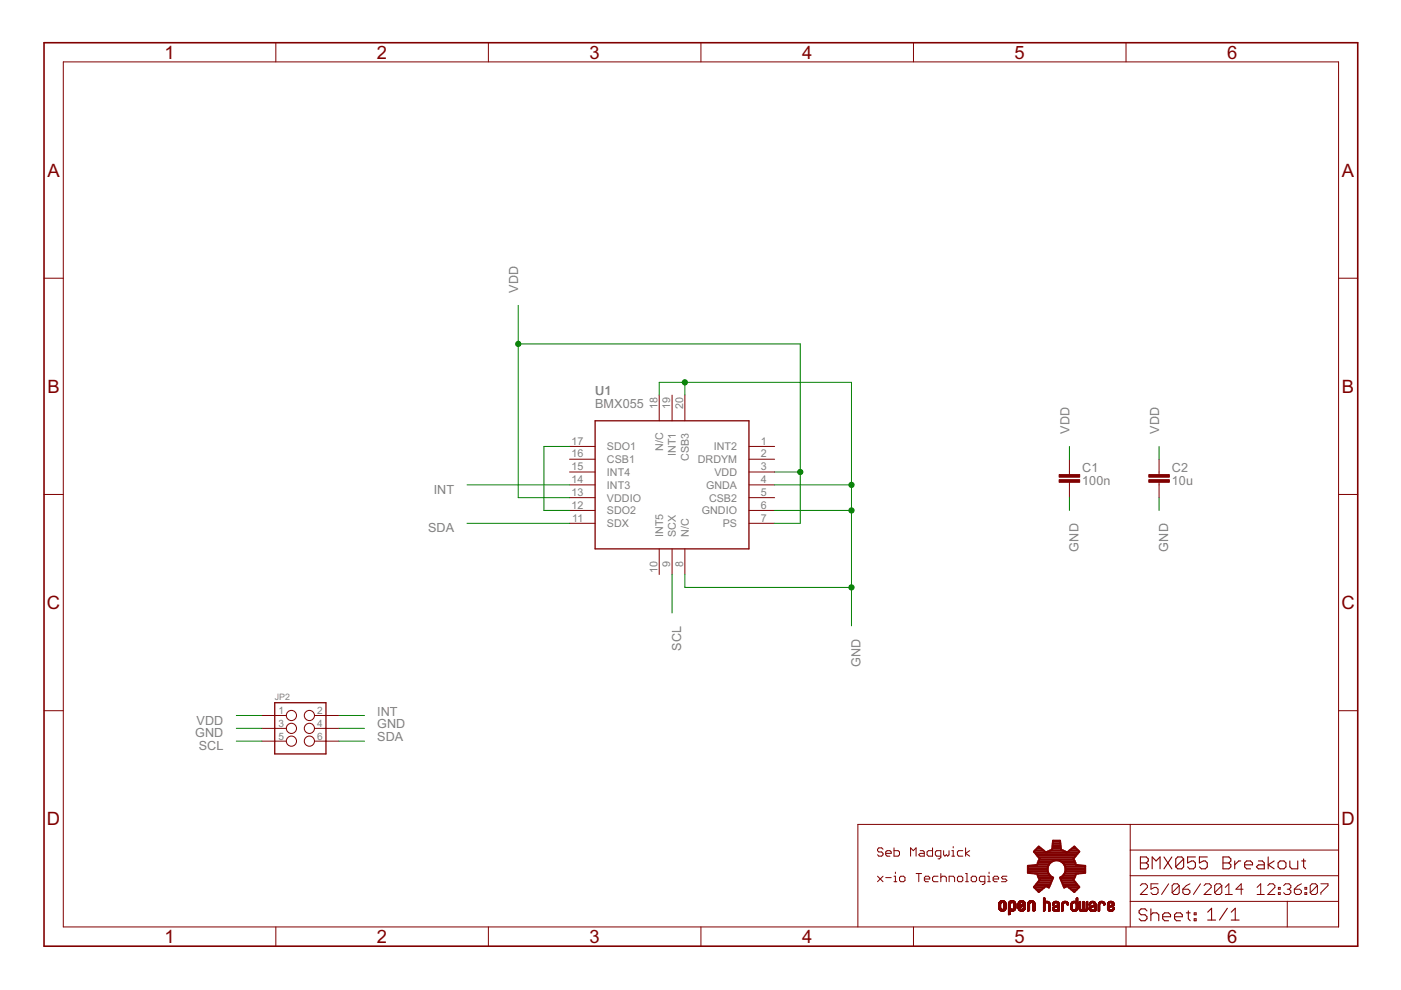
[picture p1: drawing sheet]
<svg xmlns="http://www.w3.org/2000/svg" width="297mm" height="210mm" viewBox="0 0 297 210" stroke-linecap="round" stroke-linejoin="round" font-family="sans-serif">
<g fill="none" stroke="#800000" stroke-width=".21">
<path d="M13.4 13.1h270.4v183.4h-270.4zM58.5 9.1v4M103.5 9.1v4M148.6 9.1v4M193.7 9.1v4M238.7 9.1v4M9.3 59h4.1M283.8 59h4.1M120.8 94.7h5.4M120.8 97.4h5.4M139.8 83.8v5.4M142.5 83.8v5.4"/>
<path d="M145.2 83.8v5.4M158.8 94.7h5.4M158.8 97.4h5.4M226.7 97.4v3.2M245.7 97.4v3.2M9.3 104.8h4.1M120.8 100.1h5.4M120.8 102.8h5.4M120.8 105.5h5.4M120.8 108.2h5.4M120.8 111h5.4M139.8 116.4v5.4"/>
<path d="M142.5 116.4v5.4M145.2 116.4v5.4M158.8 100.1h5.4M158.8 102.8h5.4M158.8 105.5h5.4M158.8 108.2h5.4M158.8 111h5.4M226.7 102.3v3.2M245.7 102.3v3.2M283.8 104.8h4.1M9.3 150.7h4.1M55.5 151.7h5.2"/>
<path d="M55.5 154.4h5.2M55.5 157.1h5.2M66.7 151.7h5.1M66.7 154.4h5.1M66.7 157.1h5.1M283.8 150.7h4.1M189.5 179.8v1.7h.9l.3-.3v-.6l-.3-.2h-.9M197.7 179.8v1.7h-.9l-.2-.3v-.6l.2-.2h.9M202.1 179.5v.3M204.7 179.8v1.7M239.6 174.8v21.7M283.8 174.8h-101.9v21.7"/>
<path d="M58.5 196.5v4.1M103.5 196.5v4.1M148.6 196.5v4.1M186.1 185.8l1.1 1.1M187.2 180.1l-.3-.3h-.6l-.2 .3v.3l.2 .2h.6l.3 .3v.3l-.3 .3h-.6l-.2-.3M187.2 185.8l-1.1 1.1M187.8 180.9h1.2v-.3l-.3-.2h-.6l-.3 .2v.6l.3 .3h.6M187.8 186.1h1.2M189.5 185.8h.3v1.1M189.5 186.9h.6M189.8 184.9v.3M191 185.8h.6l.3 .3v.6l-.3 .2h-.6l-.3-.2v-.6z"/>
<path d="M193.1 181.5v-1.7l.5 .6 .6-.6v1.7M193.7 196.5v4.1M194.2 185.2h1.2M194.8 185.2v1.7M195.1 180.4h.6l.3 .2v.9h-.9l-.3-.3 .3-.3h.9M196 186.4h1.1v-.3l-.3-.3h-.5l-.3 .3v.6l.3 .2h.5M198.9 185.8h-.9l-.3 .3v.6l.3 .2h.9M199.5 181.5h-.9l-.3-.3v-.6l.3-.2h.9v1.4l-.3 .3h-.3M199.5 185.2v1.7M199.5 186.1l.3-.3h.5l.3 .3v.8M200.1 180.4v.8l.2 .3 .3-.3 .3 .3 .3-.3v-.8M201.2 186.9v-1.1h.9l.3 .3v.8"/>
<path d="M201.8 181.5h.6M201.8 180.4h.3v1.1M203.3 185.8h.6l.2 .3v.6l-.2 .2h-.6l-.3-.2v-.6zM204.1 180.4h-.8l-.3 .2v.6l.3 .3h.8M204.7 186.9h.6M204.7 185.2h.3v1.7M205.6 180.4l-.9 .5 .9 .6M206.2 185.8h.6l.3 .3v.6l-.3 .2h-.6l-.3-.2v-.6zM208.8 186.9h-.9l-.3-.2v-.6l.3-.3h.9v1.4l-.3 .3h-.3M209.4 185.8h.3v1.1M209.4 186.9h.6M209.7 184.9v.3"/>
<path d="M210.6 186.4h1.1v-.3l-.3-.3h-.5l-.3 .3v.6l.3 .2h.5M211.8 192.5h.4M211.8 192.4h.4M211.8 192.3h.4M211.8 192.2h.4M211.8 192.1h.4M211.8 192h.4M211.8 191.9h.4M211.8 191.8h.4M211.8 191.7h.4M211.8 192.7h.5M211.8 192.6h.4"/>
<path d="M211.8 191.6h.4M211.8 192.8h.6M211.8 192.7h.6M211.8 192.8h1.4M211.8 191.4h1.4M211.9 191.3h1.3M211.9 192.9h1.3M211.9 191.2h1.2M212 191.1l1.1 .1M212 193h1.1M212 191.1h1M212.1 191.1h.9"/>
<path d="M212.1 193.1h.8M212.2 191.6l-.4 .1M212.2 191.5l-.4 .1M212.2 191.5h-.4M212.3 191h.5M212.3 193.2h.4M212.3 191.4l-.5 .1M212.4 190.9h.3M212.4 191.4h-.6M212.4 193.2h.2M212.7 192.8h.5M212.7 191.4h.6"/>
<path d="M212.7 191.4l.6 .1M212.8 191.5h.5M212.8 192.6h.5M212.9 191.5l.4 .1M212.9 192.5h.4M212.9 191.6h.4M212.9 192.4h.4M212.9 192.3h.4M212.9 192.2h.4M212.9 192.1h.4M212.9 192h.4M212.9 191.9h.4"/>
<path d="M212.9 191.8h.4M212.9 191.7h.4M213 193.1h-.9M213.1 193h-1.1M213.2 192.9h-1.3M213.3 192.7h-.6M213.3 192.7h-.5M213.3 192.6h-.4M213.5 185.8h-.9l-.3 .3 .3 .3h.6l.3 .3-.3 .2h-.9M213.8 193.9h.2M213.8 193.7h.4M213.8 193.6h.4"/>
<path d="M213.8 193.5h.4M213.8 193.4h.4M213.8 193.3h.4M213.8 193.2h.4M213.8 192.9h1.4M213.8 192.8h1.5M213.8 192.8h.7M213.8 192.7h.6M213.8 192.7h.5M213.8 192.6h.5M213.8 192.6h.4M213.8 192.5h.4"/>
<path d="M213.8 192.4h.4M213.8 192.3h.4M213.8 192.2h.4M213.8 192.1h.4M213.8 192h.4M213.8 191.9h.4M213.8 191.8h.4M213.8 191.7h.4M213.8 191.6h.4M213.9 191.3h1.3M214 191.2h1.2M214 191.1l1.1 .1"/>
<path d="M214.1 191.1h1M214.1 193.9h-.3M214.1 191.1h.9M214.2 193.8h-.4M214.2 191.6l-.4 .1M214.3 191.5l-.5 .1M214.3 191.5h-.5M214.3 191h.6M214.3 193.2h.5M214.4 191.4l-.6 .1M214.4 191.4h-.6M214.4 190.9h.3"/>
<path d="M214.5 193.2h.2M214.7 192.8h.6M214.7 191.4h.6M214.8 192.7h.5M214.8 191.4l.5 .1M214.9 191.5h.4M214.9 191.5l.5 .1M214.9 192.6h.5M214.9 191.6h.5M214.9 192.5h.5M214.9 192.4h.5M214.9 192.3h.5"/>
<path d="M214.9 192.2h.5M214.9 192.1h.5M214.9 192h.5M214.9 191.9h.5M214.9 191.8h.5M214.9 191.7h.5M215 193.1l-1.2 .1M215 193.1h-1.2M215.1 193l-1.3 .1M215.1 193h-1.3M215.2 192.9l-1.4 .1M215.3 191.3l-1.4 .1"/>
<path d="M215.3 192.6h-.4M215.9 192.7h.5M215.9 192.6h.4M215.9 192.5h.4M215.9 191.9h.4M215.9 191.9h.3M215.9 191.8h.3M215.9 191.7h.3M215.9 191.7h.4M215.9 191.6h.4M215.9 192.7h.6M215.9 192.8h.6"/>
<path d="M215.9 191.4h1.4M215.9 192.8h1.4M216 192.9h1.3M216 191.3h1.3M216 193h1.2M216 191.2h1.2M216.1 191.2h1.1M216.1 193h1M216.2 191.1h.9M216.2 193.1h.8M216.2 191.1h.8M216.3 191.6l-.4 .1"/>
<path d="M216.3 192.4l-.4 .1M216.3 191.5l-.4 .1M216.3 191.9h1.1M216.3 191.5h-.4M216.3 191h.6M216.4 193.2h.5M216.4 192.4h-.5M216.4 191.4l-.5 .1M216.5 191.9h.9M216.5 191.4h-.6M216.5 190.9h.3M216.5 193.2h.2"/>
<path d="M216.5 192.3l-.6 .1M216.6 191.8h.8M216.7 192.3h-.8M216.7 191.8h.7M216.8 192.2l-.9 .1M216.8 191.4h.6M216.9 192.2h-1M216.9 191.7h.5M216.9 192.7h.5M216.9 191.5h.5M216.9 192.6h.5M217 192.6h.4"/>
<path d="M217 192.5h.4M217 191.6h.4M217 192.4h.4M217 192.1l-1.1 .1M217.1 192.3h.3M217.1 192.1h-1.2M217.2 192h-1.3M217.2 192.9h-1.2M217.3 192.3h.1M217.3 192.8h-.6M217.4 192.7h-.6M217.4 192h-1.5"/>
<path d="M217.9 193.1h.3M217.9 193h.4M217.9 192.9h.4M217.9 192.8h.4M217.9 192.7h.4M217.9 192.6h.4M217.9 192.5h.4M217.9 192.4h.4M217.9 192.3h.4M217.9 192.2h.4M217.9 192.1h.4M217.9 192h.4"/>
<path d="M217.9 191.9h.4M217.9 191.8h.4M217.9 191.7h.4M217.9 191.6h.4M217.9 193.2h.1M218 191.3h1.4M218 191.3h1.3M218.1 191.2h1.2M218.1 191.2h1.1M218.2 191.1h1M218.2 193.1h-.3M218.2 191.1h.9"/>
<path d="M218.3 193l-.4 .1M218.4 191.5l-.5 .1M218.4 191.5h-.5M218.4 191h.5M218.5 191.4l-.6 .1M218.5 190.9h.3M218.5 191.4h-.5M218.8 191.4h.6M218.9 191.4l.5 .1M218.9 191.5h.5M219 191.5l.5 .1M219 191.6h.5"/>
<path d="M219 193.1h.3M219 193h.5M219 192.9h.5M219 192.8h.5M219 192.7h.5M219 192.6h.5M219 192.5h.5M219 192.4h.5M219 192.3h.5M219 192.2h.5M219 192.1h.5M219 192h.5"/>
<path d="M219 191.9h.5M219 191.8h.5M219 191.7h.5M219.1 193.2h.1M219.4 191.3l-1.4 .1M219.4 193.1h-.4M219.5 193l-.5 .1M221.2 193.2h.2M221.2 190.5h.3M221.2 191.1h.4M221.2 193.1h.3M221.2 193h.3"/>
<path d="M221.2 192.9h.3M221.2 192.8h.3M221.2 192.7h.3M221.2 192.6h.3M221.2 192.5h.3M221.2 192.4h.3M221.2 192.3h.3M221.2 192.2h.3M221.2 192.1h.3M221.2 192h.3M221.2 191.9h.3M221.2 191.8h.3"/>
<path d="M221.2 191.7h.4M221.2 191.6h.4M221.2 191.3l1.3 .1M221.2 191.3h1.3M221.2 191.2h1.2M221.2 191.1h.3M221.2 191h.3M221.2 190.9h.3M221.2 190.8h.3M221.2 190.7h.3M221.2 190.6h.3M221.3 193.2h.1"/>
<path d="M221.3 190.5h.2M221.3 190.4h.2M221.5 193.1l-.3 .1M221.5 193l-.3 .1M221.6 191.7l-.4 .1M221.6 191.6h-.4M221.6 191.5l-.4 .1M221.7 191.1l.6 .1M221.7 191.5h-.5M221.8 191.1h.3M221.8 191.4l-.6 .1M221.9 191.4h-.7"/>
<path d="M222 191.4h.6M222.1 191.4l.5 .1M222.2 191.5h.4M222.3 191.5l.4 .1M222.3 191.6h.4M222.3 191.6l.4 .1M222.4 191.7h.3M222.4 193.2h.1M222.4 193.1h.3M222.4 193h.3M222.4 192.9h.3M222.4 192.8h.3"/>
<path d="M222.4 192.7h.3M222.4 192.6h.3M222.4 192.5h.3M222.4 192.4h.3M222.4 192.3h.3M222.4 192.2h.3M222.4 192.1h.3M222.4 192h.3M222.4 191.9h.3M222.4 191.8h.3M222.7 193.1l-.3 .1M222.7 193h-.3"/>
<path d="M223.2 192.8h.3M223.2 192.7h.3M223.2 192.6h.3M223.2 191.8h.3M223.2 192.9h.4M223.2 192.8h.4M223.2 191.7h.3M223.2 191.6h.3M223.2 192.9l.9 .1M223.2 193h.9M223.3 193h.8M223.3 191.9h-.1"/>
<path d="M223.3 191.4h1.2M223.4 193.1h.7M223.4 191.3h1M223.5 191.9h-.3M223.5 191.2h.8M223.5 193.2h.6M223.5 192.6h-.3M223.5 191.6l-.3 .1M223.5 192.2h1.1M223.6 193.2h.5M223.6 192.5h-.4M223.6 191.2h.6"/>
<path d="M223.6 191.5l-.4 .1M223.6 191.5h-.4M223.6 192.4l-.4 .1M223.6 192.1h1M223.7 191.1h.4M223.8 191.4l-.6 .1M223.8 193.2v.1M223.8 192.4h-.6M223.8 192h.8M223.9 192h.7M223.9 191.4h-.6M223.9 192.3l-.7 .1"/>
<path d="M223.9 191.4h.6M224 191.9h.6M224 191.4l.6 .1M224 192.3h-.7M224.2 191.9h.4M224.2 191.5h.4M224.2 192.2l-.8 .1M224.2 191.5l.4 .1M224.3 191.8h.3M224.3 191.6h.3M224.3 192.2h.3M224.3 191.7h.3"/>
<path d="M224.3 193.2h.2M224.3 193.1h.3M224.3 193h.3M224.3 192.9h.3M224.3 192.8h.3M224.3 192.7h.3M224.3 192.6h.3M224.3 192.5h.3M224.3 192.4h.3M224.3 192.3h.3M224.3 193.2h.1M224.6 193.1l-.3 .1"/>
<path d="M224.6 192.2h-1.2M225.1 193h.3M225.1 192.9h.3M225.1 192.8h.3M225.1 192.7h.3M225.1 192.6h.3M225.1 192.5h.3M225.1 192.4h.3M225.1 192.3h.3M225.1 192.2h.3M225.1 192.1h.3M225.1 192h.3"/>
<path d="M225.1 191.9h.3M225.1 191.8h.3M225.1 191.7h.3M225.1 193.2h.1M225.2 191.4h1.2M225.3 193.2h-.2M225.3 191.3h1.1M225.3 191.3h1M225.4 193.1l-.3 .1M225.4 193.1h-.3M225.4 193l-.3 .1M225.4 191.2h.8"/>
<path d="M225.4 191.6l-.3 .1M225.5 191.6h-.4M225.5 191.1l.6 .1M225.5 191.5l-.4 .1M225.6 191.5h-.5M225.6 191.1h.4M225.7 191.4l-.5 .1M225.8 191.4h-.6M225.9 191.4h.5M226 191.4l.5 .1M226.1 191.5h.4M226.2 191.6h.3"/>
<path d="M226.2 191.6l.3 .1M226.2 191.7h.3M226.3 191.8h.2M226.5 191.9h-.2M226.6 191.7l-.3 .1M227 192.5h.4M227 192.4h.4M227 192.3h.4M227 192.2h.4M227 192.1h.4M227 192h.4M227 191.9h.4"/>
<path d="M227 191.8h.4M227 192.6h.4M227 191.7h.4M227.1 192.7h.3M227.1 191.7h.3M227.1 192.8h.3M227.1 192.8h.4M227.1 192.9h.5M227.1 192.9h1.3M227.2 193h1.1M227.2 191.4h1.3M227.2 191.3h1.3"/>
<path d="M227.3 191.3h1.2M227.4 191.2h1.1M227.4 191.6l-.3 .1M227.4 191.6h-.3M227.5 193.2h.6M227.5 191.5l-.4 .1M227.5 191.1l.6 .1M227.5 193.2h.5M227.5 191.5h-.4M227.6 191.1h.4M227.6 191.4l-.5 .1M227.7 193.2v.1"/>
<path d="M227.7 191.4h-.5M227.8 193.2v.1M227.8 191.4h.7M227.9 191.4h.6M228 192.9h.4M228 191.5h.5M228.1 191.5h.4M228.1 192.8h.4M228.1 191.6h.4M228.2 191.1h.3M228.2 192.7h.3M228.2 191.6h.3"/>
<path d="M228.2 192.6h.3M228.2 192.5h.3M228.2 192.4h.3M228.2 192.3h.3M228.2 192.2h.3M228.2 192.1h.3M228.2 192h.3M228.2 191.9h.3M228.2 191.7h.3M228.2 191h.3M228.2 190.9h.3M228.2 190.8h.3"/>
<path d="M228.2 190.7h.3M228.2 190.6h.3M228.2 190.5h.3M228.2 193.1h-.8M228.2 191.8h.3M228.2 193.1h-.9M228.3 190.4h.2M228.5 192.8h-.5M228.5 192.7h-.4M228.8 192.7h.3M228.8 192.6h.3M228.8 192.5h.3"/>
<path d="M228.8 192.4h.3M228.8 192.3h.3M228.8 192.2h.3M228.8 192.1h.3M228.8 192h.3M228.8 191.9h.3M228.8 191.8h.3M228.8 191.7h.3M228.8 191.6h.3M228.8 191.5h.3M228.8 191.4h.3M228.8 191.3h.3"/>
<path d="M228.8 192.9h.4M228.8 192.8h.4M228.8 192.9h1.8M228.8 191.2h.3M228.9 193.1h1.6M229 191.2h.1M229 193.1h1.4M229.1 193.2h.5M229.4 193.2v.1M229.4 192.9h.6M229.5 192.8h.4M229.5 192.7h.4"/>
<path d="M229.5 192.6h.4M229.5 192.5h.4M229.5 192.4h.4M229.5 192.3h.4M229.5 192.2h.4M229.6 192.6h.3M229.6 192.2h.3M229.6 192.1h.3M229.6 192h.3M229.6 191.9h.3M229.6 191.8h.3M229.6 191.7h.3"/>
<path d="M229.6 191.6h.3M229.6 191.5h.3M229.6 191.4h.3M229.6 191.3h.3M229.6 191.2h.3M229.7 191.2h.2M229.8 193.2h.6M229.9 193.2h.4M230.3 192.8h.3M230.3 192.7h.3M230.3 192.6h.3M230.3 192.5h.3"/>
<path d="M230.3 192.4h.3M230.3 192.3h.3M230.3 192.2h.3M230.3 192.1h.3M230.3 192h.3M230.3 191.9h.3M230.3 191.8h.3M230.3 191.7h.3M230.3 191.6h.3M230.3 191.5h.3M230.3 191.4h.3M230.3 191.3h.3"/>
<path d="M230.3 191.2h.3M230.4 191.2h.2M230.5 191.1h.1M230.5 193h-1.6M230.6 192.9h-.4M230.9 192.8h.4M230.9 192.7h.3M230.9 192.6h.3M230.9 191.7h.3M230.9 192.9h.5M231 192.9l.8 .1M231 191.6h.3"/>
<path d="M231 193h.9M231.1 191.9h-.2M231.1 191.4h1.1M231.1 193.1h.8M231.1 191.3h1.1M231.2 193.1h.7M231.2 191.9h-.3M231.2 191.2l.9 .1M231.2 191.8h-.3M231.3 193.2h.6M231.3 192.6h-.4M231.3 191.6l-.4 .1"/>
<path d="M231.3 191.2h.8M231.3 191.6h-.4M231.3 192.2h1.1M231.3 191.2h.6M231.3 193.2h.5M231.3 192.5h-.4M231.4 192.4l-.5 .1M231.4 192.1h1M231.4 191.5h-.4M231.5 191.1h.3M231.5 191.4l-.5 .1M231.5 192.4h-.5"/>
<path d="M231.5 192h.9M231.6 191.4h-.5M231.6 192h.8M231.7 192.3l-.7 .1M231.7 191.4h.6M231.8 192.3h-.8M231.8 191.9h.6M231.8 191.4l.5 .1M231.9 191.9h.5M231.9 191.5h.4M231.9 192.2l-.8 .1M232 191.5l.3 .1"/>
<path d="M232 191.6h.3M232 191.8h.4M232 191.6h.4M232.1 193h.3M232.1 192.9h.3M232.1 192.8h.3M232.1 192.7h.3M232.1 192.6h.3M232.1 192.5h.3M232.1 192.4h.3M232.1 192.3h.3M232.1 192.2h.3"/>
<path d="M232.1 191.7h.3M232.1 193.2h.1M232.2 193.2h-.1M232.3 193.1l-.2 .1M232.4 193.1h-.3M232.4 192.2h-1.2M232.9 193.1h.3M232.9 193h.3M232.9 192.9h.3M232.9 192.8h.3M232.9 192.7h.3M232.9 192.6h.3"/>
<path d="M232.9 192.5h.3M232.9 192.4h.3M232.9 192.3h.3M232.9 192.2h.3M232.9 192.1h.3M232.9 192h.3M232.9 191.9h.3M232.9 191.8h.3M232.9 191.7h.3M232.9 193.2h.1M233 193.2h-.1M233 191.4h1.2"/>
<path d="M233 191.3h1.1M233.1 191.3h1M233.1 193.1l-.2 .1M233.2 191.7l-.3 .1M233.2 191.2h.8M233.2 191.7h-.3M233.2 191.6h-.3M233.3 191.2h.6M233.3 191.5l-.4 .1M233.3 191.5h-.4M233.4 191.1h.4M233.4 191.4l-.5 .1"/>
<path d="M233.5 191.4h-.5M233.6 191.4h.6M233.7 191.4h.5M233.8 191.5h.5M233.9 191.5l.4 .1M234 191.6h.3M234 191.6l.3 .1M234 191.7h.3M234.3 191.9h-.3M234.3 191.8h-.3M234.3 191.7l-.3 .1M234.8 192.7h.4"/>
<path d="M234.8 192.7h.3M234.8 192.6h.3M234.8 192.1h1.2M234.8 192.1h.3M234.8 192h.3M234.8 191.9h.3M234.8 191.8h.3M234.8 191.7h.3M234.8 191.6h.3M234.8 192.8h.4M234.8 192.8h.5M234.9 192.9h.4"/>
<path d="M234.9 192.9h1.2M234.9 193h1.2M234.9 191.4h1.2M235 191.3h1.1M235.1 191.2l.9 .1M235.1 191.2h.8M235.2 192.5h-.4M235.2 191.6h-.4M235.2 191.2h.6M235.2 193.2h.6M235.2 192.4l-.4 .1M235.2 191.5h-.3"/>
<path d="M235.3 193.2h.5M235.3 191.1h.4M235.4 191.4l-.5 .1M235.4 192.4h-.6M235.5 193.2v.1M235.5 191.4h-.6M235.5 192.3l-.7 .1M235.6 191.4h.5M235.6 191.9h.7M235.6 192.3h-.8M235.7 191.4l.5 .1M235.7 191.9h.6"/>
<path d="M235.8 192.2l-1 .1M235.8 191.5h.4M235.8 192.2h-1M235.8 191.8h.5M235.8 191.5l.4 .1M235.9 191.6h.3M235.9 192.7h.3M235.9 192.6h.3M235.9 191.8h.4M235.9 191.7h.3M235.9 193.1h-.8M236 192.6h.3"/>
<path d="M236 192.5h.3M236 193.1h-.9M236.1 193h-1.1M236.1 192.4h.2M236.1 192.1h-.9M236.2 192.9h-.5M236.2 192.8h-.4M236.2 192h-.8M236.2 192.8h-.3M236.2 192.7h-.3M238.7 196.5v4.1M239.6 191.1h44.2"/>
<path d="M239.6 185.7h44.2M239.6 180.2h44.2M241.8 187.8l.3-.4h.8l.4 .4v.4l-1.5 1.5h1.5M245.5 187.4h-1.5v1.1l.8-.3h.4l.3 .3v.8l-.3 .4h-.8l-.4-.4M247.8 187.4l-1.5 2.3M250 187.8v1.5l-.3 .4h-.8l-.4-.4M250 187.8l-.3-.4h-.8l-.4 .4v1.5M250 187.8l-1.5 1.5M250.8 188.5h1.1l.4 .4v.4l-.4 .4h-.8l-.3-.4zM252.3 187.4l-.8 .4-.7 .7M254.5 187.4l-1.5 2.3M255.3 187.8l.4-.4h.7l.4 .4v.4l-1.5 1.5h1.5"/>
<path d="M259 187.8v1.5l-.3 .4h-.8l-.4-.4M259 187.8l-.3-.4h-.8l-.4 .4v1.5M259 187.8l-1.5 1.5M259.8 189.7h1.5M259.8 188.2l.7-.8v2.3M263.5 188.5h-1.5l1.2-1.1v2.3M266.5 189.7h1.6M266.5 188.2l.8-.8v2.3M268.8 187.8l.4-.4h.7l.4 .4v.4l-1.5 1.5h1.5M271 189.3h.4v.4h-.4zM271 188.2h.4v.3h-.4zM272.2 187.8l.3-.4h.8l.4 .4v.4l-.4 .3"/>
<path d="M272.9 191.1v5.4M272.9 188.5h.4M273.3 188.5l.4 .4v.4l-.4 .4h-.8l-.3-.4M274.4 188.5h1.1l.4 .4v.4l-.4 .4h-.7l-.4-.4zM275.9 187.4l-.7 .4-.8 .7M276.7 189.3h.4v.4h-.4zM276.7 188.2h.4v.3h-.4zM279.3 187.8v1.5l-.4 .4h-.7l-.4-.4M279.3 187.8l-.4-.4h-.7l-.4 .4v1.5M279.3 187.8l-1.5 1.5M280.1 187.4h1.5v.4l-1.5 1.5v.4"/>
<circle cx="61.8" cy="157.1" r="1.08"/>
<circle cx="61.8" cy="154.4" r="1.08"/>
<circle cx="61.8" cy="151.7" r="1.08"/>
<circle cx="65.6" cy="151.7" r="1.08"/>
<circle cx="65.6" cy="154.4" r="1.08"/>
<circle cx="65.6" cy="157.1" r="1.08"/>
</g>
<g fill="none" stroke="#800000" stroke-width=".23">
<path d="M241.8 181.7h1.2l.5 .4v.4l-.5 .5 .5 .4v.4l-.5 .4h-1.2zM241.8 183h1.2M243.2 193.1l-.4-.4h-.9l-.4 .4v.4l.4 .5h.9l.4 .4v.4l-.4 .4h-.9l-.4-.4M244 192.7v2.5M244 194l.4-.5h.9l.4 .5v1.2M244.3 184.2v-2.5l.8 .8 .9-.8v2.5M246.5 194.4h1.7v-.4l-.4-.5h-.9l-.4 .5v.8l.4 .4h.9M246.8 181.7l1.7 2.5M248.5 181.7l-1.7 2.5M249 194.4h1.7v-.4l-.4-.5h-.9l-.4 .5v.8l.4 .4h.9M251 182.1l-.5-.4h-.8l-.4 .4v1.7M251 182.1v1.7l-.5 .4h-.8l-.4-.4"/>
<path d="M251 182.1l-1.7 1.7M251.5 193.5h.8M251.9 193.1v1.7l.4 .4M253.2 193.5h.4v.5h-.4zM253.2 194.8h.4v.4h-.4zM253.4 181.7h-1.6v1.3l.8-.5h.4l.4 .5v.8l-.4 .4h-.8l-.4-.4M256 181.7h-1.7v1.3l.8-.5h.4l.5 .5v.8l-.5 .4h-.8l-.4-.4M256.1 193.4l.8-.8v2.5M256.1 195.1h1.6M259.3 181.7h1.2l.5 .4v.4l-.5 .5 .5 .4v.4l-.5 .4h-1.2zM259.3 183h1.2M260.2 192.6l-1.6 2.5"/>
<path d="M261 195.1h1.7M261 193.4l.9-.8v2.5M261.8 182.5v1.7M263.1 182.5h-.5l-.8 .9M263.9 183.4h1.7v-.4l-.5-.5h-.8l-.4 .5v.8l.4 .4h.8M266.8 182.5h.8l.5 .5v1.2h-1.3l-.4-.4 .4-.4h1.3M268.9 181.7v2.5M270.2 182.5l-1.3 .9 1.3 .8M271 183l.4-.5h.8l.4 .5v.8l-.4 .4h-.8l-.4-.4zM273.5 182.5v1.3l.4 .4h1.2v-1.7M276 182.5h.8M276.4 182.1v1.7l.4 .4"/>
</g>
<path d="M9.3 9.1h278.6v191.5h-278.6z" fill="none" stroke="#800000" stroke-width=".34"/>
<path d="M126.2 89.2h32.6v27.2h-32.6zM58.3 149h10.8v10.9h-10.8z" fill="none" stroke="#800000" stroke-width=".28"/>
<g fill="#800000" stroke="#800000" stroke-width=".21">
<path d="M224.6 101.7h4.3v.6h-4.3z"/>
<path d="M224.6 100.6h4.3v.6h-4.3z"/>
<path d="M243.6 101.7h4.3v.6h-4.3z"/>
<path d="M243.6 100.6h4.3v.6h-4.3z"/>
</g>
<g fill="none" stroke="#800000" stroke-width=".42">
<path d="M219.8 179.9h1M220.2 179.6h.1M223.1 179.9h1.8M223.1 179.6h1.8M223.2 179.2h1.7M223.2 178.8h1.6M223.2 178.4h1.6M227.2 179.9h1M227.7 179.6h.2M217.9 184.8h4.3M217.9 184.4h4.2M217.9 184.1h4.2"/>
<path d="M217.9 183.7h4.3M219.3 180.7h2.4M219.3 188.2h2.1M219.4 187.8h3.1M219.4 185.2h2.9M219.4 180.3h1.9M219.6 181.1h8.8M219.7 187.5h3M219.7 188.6h1.2M219.9 183.3h2.5M219.9 181.4h8.2M220 187.1h2.9"/>
<path d="M220 185.6h2.6M220 182.9h2.7M220 182.9l.5-.8-1.3-1.5 1-1.1 1.6 1.2 1.3-.5 .2-2h1.4l.3 2 1.2 .5 1.6-1.2 1 1.1-1.2 1.5 .4 .8M220 182.9l-.1 .5M220.1 189h.4M220.2 186h2.9M220.2 182.6h3M220.2 181.8h7.6M220.3 186.7h2.7M220.3 186.3h2.9M220.4 182.2h7.2M221.9 180.7h4.2"/>
<path d="M222.7 180.3h2.6M224.8 182.6h3M224.9 186.3h2.8M225 186h2.9M225 186.7h2.7M225.1 187.1h2.9M225.3 182.9a1.91 1.91 0 0 0-2.9 .4 1.91 1.91 0 0 0 .9 2.8l-.9 2.1-.6-.3-1.6 1.2-1-1 1.3-1.6-.6-1.2-2-.2v-1.5l2-.2M225.3 182.9l.5 .8M225.3 187.5h3M225.3 182.9h2.7M225.4 185.6h2.6M225.5 187.8h3.1"/>
<path d="M225.6 183.3h2.5M225.7 185.2h2.9M225.8 183.7h4.3M225.8 184.8h4.3M225.9 184.4h4.2M225.9 184.1h4.2M226.3 180.7h2.4M226.7 188.2h2M226.8 180.3h1.8M227.1 188.6h1.2M227.6 189h.3M228 182.9l.1 .5 2 .2v1.5l-2 .2-.5 1.2 1.2 1.6-1 1-1.6-1.2-.6 .3-.9-2.1a1.9 1.9 0 0 0 1.1-2.4"/>
</g>
<g fill="none" stroke="#008000" stroke-width=".21">
<path d="M109.9 72.9h59.8v38.1h-5.5M109.9 64.7v40.8h10.9M120.8 94.7h-5.5v13.5h5.5M139.8 83.8v-2.7h40.7v51.6M145.2 81.1v2.7M226.7 94.7v2.7M245.7 94.7v2.7M99 102.8h21.8M99 111h21.8M164.2 108.2h16.3M164.2 102.8h16.3M164.2 100.1h5.5"/>
<path d="M226.7 105.5v2.7M245.7 105.5v2.7M142.5 121.8v8.2M145.2 121.8v2.7h35.3M50.1 154.4h5.4M50.1 157.1h5.4M50.1 151.7h5.4M71.8 154.4h5.5M71.8 157.1h5.5M71.8 151.7h5.5"/>
</g>
<g fill="#008000" stroke="#008000" stroke-width=".21">
<circle cx="180.5" cy="108.2" r=".55"/>
<circle cx="180.5" cy="102.8" r=".55"/>
<circle cx="180.5" cy="124.5" r=".55"/>
<circle cx="145.2" cy="81.1" r=".55"/>
<circle cx="169.7" cy="100.1" r=".55"/>
<circle cx="109.9" cy="72.9" r=".55"/>
</g>
<g font-size="4.4" fill="#800000">
<text x="34.9" y="12.5">1</text>
<text x="79.9" y="12.5">2</text>
<text x="125" y="12.5">3</text>
<text x="170.1" y="12.5">4</text>
<text x="215.1" y="12.5">5</text>
<text x="260.2" y="12.5">6</text>
<text x="10.1" y="37.5">A</text>
<text x="284.5" y="37.5">A</text>
<text x="10.1" y="83.3">B</text>
<text x="284.5" y="83.3">B</text>
<text x="10" y="129.2">C</text>
<text x="284.4" y="129.2">C</text>
<text x="10" y="175">D</text>
<text x="284.4" y="175">D</text>
<text x="34.9" y="200">1</text>
<text x="79.9" y="200">2</text>
<text x="125" y="200">3</text>
<text x="170.1" y="200">4</text>
<text x="215.1" y="200">5</text>
<text x="260.2" y="200">6</text>
</g>
<g font-size="3" fill="#808080">
<text x="109.9" y="62" transform="rotate(-90 109.9 62)">VDD</text>
<text x="126.2" y="83.8">U1</text>
<text x="126.2" y="86.5">BMX055</text>
<text x="226.7" y="91.9" transform="rotate(-90 226.7 91.9)">VDD</text>
<text x="245.8" y="91.9" transform="rotate(-90 245.8 91.9)">VDD</text>
<text x="229.4" y="100.1">C1</text>
<text x="248.5" y="100.1">C2</text>
<text x="92" y="104.7">INT</text>
<text x="229.4" y="102.8">100n</text>
<text x="248.5" y="102.8">10u</text>
<text x="90.7" y="112.9">SDA</text>
<text x="228.6" y="116.9" transform="rotate(-90 228.6 116.9)">GND</text>
<text x="247.7" y="116.9" transform="rotate(-90 247.7 116.9)">GND</text>
<text x="144.4" y="137.9" transform="rotate(-90 144.4 137.9)">SCL</text>
<text x="182.4" y="141.4" transform="rotate(-90 182.4 141.4)">GND</text>
<text x="41.7" y="153.6">VDD</text>
<text x="80" y="154.4">GND</text>
<text x="80" y="151.7">INT</text>
<text x="41.4" y="156.3">GND</text>
<text x="42.1" y="159">SCL</text>
<text x="80" y="157.1">SDA</text>
</g>
<g font-size="2.5" fill="#808080">
<text x="139.4" y="86.7" transform="rotate(-90 139.4 86.7)">18</text>
<text x="142.1" y="86.7" transform="rotate(-90 142.1 86.7)">19</text>
<text x="144.8" y="86.7" transform="rotate(-90 144.8 86.7)">20</text>
<text x="121.1" y="94.3">17</text>
<text x="128.7" y="95.5">SDO1</text>
<text x="140.6" y="95.6" transform="rotate(-90 140.6 95.6)">N/C</text>
<text x="151.3" y="95.5">INT2</text>
<text x="161.3" y="94.3">1</text>
<text x="121.1" y="99.7">15</text>
<text x="121.1" y="97">16</text>
<text x="128.7" y="100.9">INT4</text>
<text x="128.7" y="98.2">CSB1</text>
<text x="143.3" y="96.7" transform="rotate(-90 143.3 96.7)">INT1</text>
<text x="146" y="97.7" transform="rotate(-90 146 97.7)">CSB3</text>
<text x="148" y="98.2">DRDYM</text>
<text x="151.5" y="100.9">VDD</text>
<text x="161.3" y="97">2</text>
<text x="161.3" y="99.7">3</text>
<text x="121.1" y="107.9">12</text>
<text x="121.1" y="105.1">13</text>
<text x="121.1" y="102.4">14</text>
<text x="128.7" y="106.3">VDDIO</text>
<text x="128.7" y="103.6">INT3</text>
<text x="149.7" y="103.6">GNDA</text>
<text x="150.3" y="106.3">CSB2</text>
<text x="161.3" y="102.4">4</text>
<text x="161.3" y="105.1">5</text>
<text x="161.3" y="107.9">6</text>
<text x="121.3" y="110.6">11</text>
<text x="128.7" y="111.8">SDX</text>
<text x="128.7" y="109">SDO2</text>
<text x="140.6" y="113.9" transform="rotate(-90 140.6 113.9)">INT5</text>
<text x="143.3" y="113.9" transform="rotate(-90 143.3 113.9)">SCX</text>
<text x="146" y="113.9" transform="rotate(-90 146 113.9)">N/C</text>
<text x="148.8" y="109">GNDIO</text>
<text x="153.2" y="111.8">PS</text>
<text x="161.3" y="110.6">7</text>
<text x="139.4" y="121.4" transform="rotate(-90 139.4 121.4)">10</text>
<text x="142.1" y="120.2" transform="rotate(-90 142.1 120.2)">9</text>
<text x="144.8" y="120.2" transform="rotate(-90 144.8 120.2)">8</text>
</g>
<g font-size="2.4" fill="#808080">
<text x="59.1" y="151.4">1</text>
<text x="59.1" y="154.2">3</text>
<text x="67.2" y="151.4">2</text>
<text x="67.2" y="154.2">4</text>
<text x="59.1" y="156.9">5</text>
<text x="67.2" y="156.9">6</text>
</g>
<text font-size="2.1" fill="#808080" x="58.2" y="148.4">JP2</text>
</svg>
